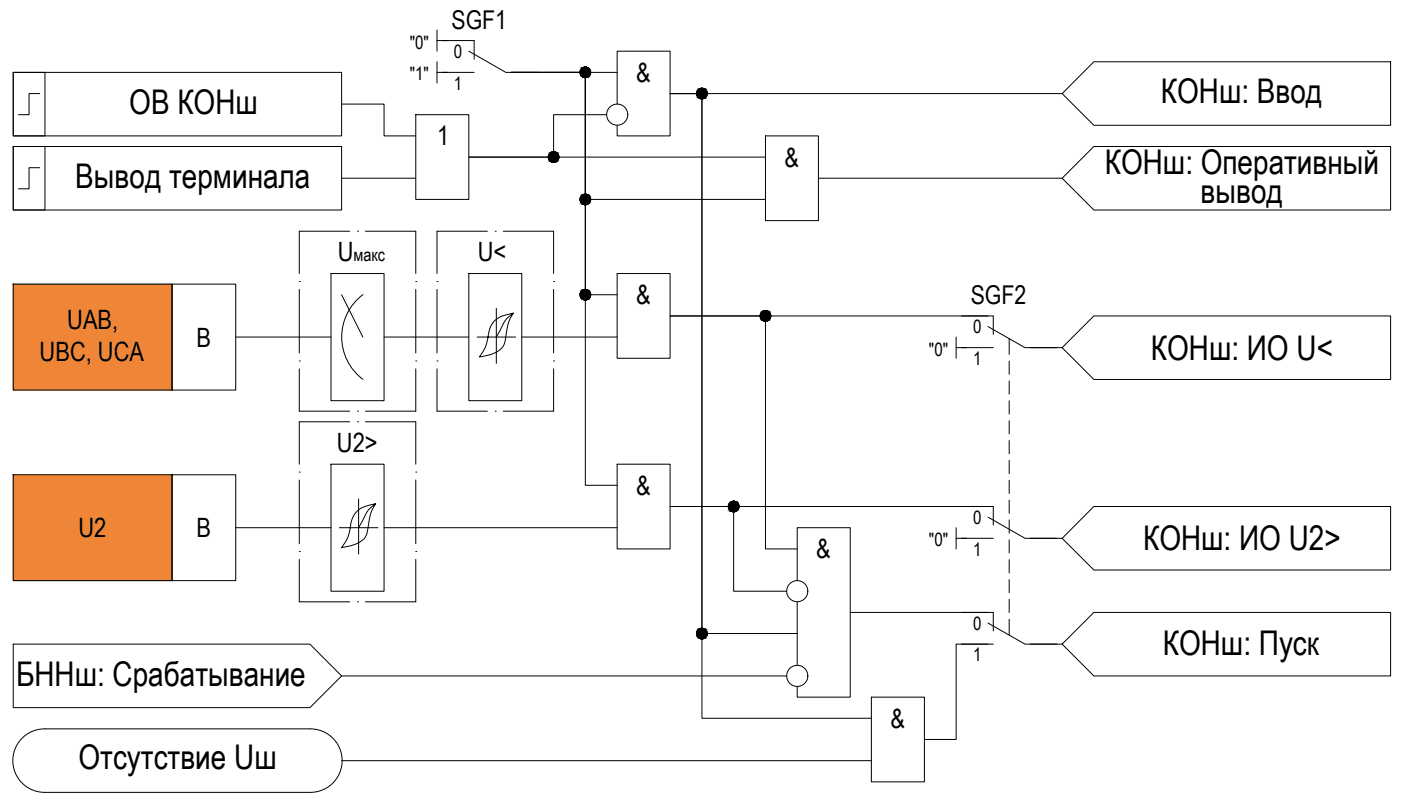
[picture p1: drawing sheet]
<svg xmlns="http://www.w3.org/2000/svg" width="548mm" height="315mm" viewBox="0 0 548 315" stroke-linecap="round" stroke-linejoin="round" font-family="sans-serif">
<g fill="none" stroke="#000" stroke-width=".39">
<path d="M170.9 11.7v8.3M172.9 15.9h12.5v7.3M5.2 28.3h12.4v24.9h-12.4zM5.2 28.3h128.4v24.9h-128.4zM15.5 36.6h-4.1v8.3h-4.2M170.9 24.2v8.3M172.9 28.3h12.5M183.3 20l14.5 8.3h12.4M262 36.6h153.3M427.7 24.2h116v24.8h-116l-12.4-12.4zM162.6 44.9h20.7v33.1h-20.7zM237.2 44.9h-20.7v16.6h-33.2"/>
<path d="M241.3 40.7v-20.7h20.7v33.2h-20.7v-4.2M299.3 53.2h20.7v33.1h-20.7zM415.3 69.7l12.4-12.4h116v24.9h-116zM136.7 90.5h-19.7v16.5M139.8 90.5h.1M142.9 90.5h19.7v16.5M190.6 90.5h-19.7v16.5M193.6 90.5h.1M196.8 90.5h19.7v16.5M117 110.2h.1M117 113.2v24.9M133.6 115.3l8.3 16.6"/>
<path d="M141.9 115.3a20.7 20.7 0 0 0 0 33.1M162.6 110.2h.1M162.6 113.2v24.9M170.9 110.2h.1M170.9 113.2v24.9M216.5 110.2h.1M216.5 113.2v24.9M241.3 107h20.7v33.2h-20.7zM194.1 120.6v21.6M194.1 131.9h7.5M200.7 122.5a20.6 20.6 0 0 0-3.1 10.6 7.6 7.6 0 0 1-6.7 5.9l-3.5 .7a17.9 17.9 0 0 0 3.9-10.3 8.4 8.4 0 0 1 7.4-6.4l2-.5-3.2 3-3.4 6.4h-7.5M262 123.6h126.4v7.3"/>
<path d="M373.9 131.9v8.3M375.9 136h12.5M386.3 127.8l14.5 8.2h12.4M415.3 136l12.4-12.4h116v24.9h-116zM117 141.2h.1M117 144.3v16.6h19.7M162.6 141.2h.1M162.6 144.3v16.6h-19.7M170.9 141.2h.1M170.9 144.3v16.6h19.7M216.5 141.2h.1M216.5 144.3v16.6h-19.7"/>
<path d="M136.7 165h-19.7v16.6M139.8 160.9h.1M139.8 165h.1M142.9 165h19.7v16.6M193.6 160.9h.1M117 184.7h.1M117 187.8v24.9M140.2 195.2v21.5M146.8 197.1a21.4 21.4 0 0 0-3.1 10.5 7.1 7.1 0 0 1-5.9 5.7l-4.2 .9a17.5 17.5 0 0 0 3.8-10.2 8.6 8.6 0 0 1 7.5-6.5l1.9-.4-3.2 3-3.4 6.4h-7.5M162.6 184.7h.1M162.6 187.8v24.9M241.3 181.6h20.7v33.2h-20.7z"/>
<path d="M375.9 198.2h12.5v7.2M427.7 198.2h116v24.8h-116l-12.4-12.4zM117 215.8h.1M117 218.9v16.6h19.7M140.2 206.5h7.6M162.6 215.8h.1M162.6 218.9v16.6h-19.7M373.9 206.5v8.3M375.9 210.6h12.5M386.3 202.3l14.5 8.3h12.4M139.8 235.5h.1M311.7 227.2v-20.7h20.8v66.3h-20.8v-4.2"/>
<path d="M311.7 235.5v24.8M332.5 239.6h55.9v7.2M427.7 239.6h116v24.9h-116l-12.4-12.5zM375.9 252h12.5M386.3 243.8l14.5 8.2h12.4M340.7 272.8h20.8v33.1h-20.8z"/>
<circle cx="228.9" cy="28.3" r="2.05"/>
<circle cx="274.5" cy="36.6" r="2.05"/>
<circle cx="241.3" cy="44.9" r="4.1"/>
<circle cx="216.5" cy="61.4" r="2.05"/>
<circle cx="228.9" cy="78" r="2.05"/>
<circle cx="228.9" cy="115.3" r="2.05"/>
<circle cx="299.3" cy="123.6" r="2.05"/>
<circle cx="286.9" cy="198.1" r="2.05"/>
<circle cx="274.5" cy="247.8" r="2.05"/>
<circle cx="311.7" cy="264.4" r="4.1"/>
</g>
<g fill="#000" stroke="#000" stroke-width=".39">
<path d="M228.4 30.3h1zM228.6 26.2h.5zM274 38.6h.9zM274.2 34.5h.5zM216.2 59.4h.5zM216 63.5h.9zM228.6 76h.5zM228.4 80.1h1zM228.4 117.3h1zM228.6 113.2h.5zM298.8 125.6h1zM299 121.5h.5z"/>
<path d="M286.6 196.1h.5zM286.4 200.2h1zM274 249.9h.9zM274.2 245.8h.5z"/>
<path d="M228.4 30.3l.7 .1zM228.6 30.4h.5z"/>
<path d="M228.6 26.2l.8 .1zM228.4 26.3h1z"/>
<path d="M228.4 26.3l1.1 .1zM228.2 26.4h1.3z"/>
<path d="M228.2 26.4h1.5zM228 26.4h1.7z"/>
<path d="M228.2 30.3h1.3zM228.2 30.3h1.2z"/>
<path d="M228 26.4l1.9 .1zM227.9 26.5h2z"/>
<path d="M228 30.2h1.7zM228 30.2l1.5 .1z"/>
<path d="M227.9 26.5l2.2 .1zM227.7 26.6h2.4z"/>
<path d="M227.9 30.1h2zM227.9 30.1l1.8 .1z"/>
<path d="M227.7 26.6l2.5 .2zM227.5 26.8h2.7z"/>
<path d="M227.7 30h2.4zM227.7 30l2.2 .1z"/>
<path d="M227.5 26.8l2.8 .1zM227.4 26.9h2.9z"/>
<path d="M227.5 29.9h2.7zM227.5 29.9l2.6 .1z"/>
<path d="M227.4 26.9l3.1 .1zM227.4 26.9l3.1 .1h-3.2z"/>
<path d="M227.4 29.8h2.9zM227.4 29.8l2.8 .1z"/>
<path d="M227.3 27l3.3 .2zM227.3 27l3.3 .2z"/>
<path d="M227.3 29.6h3.2zM227.3 29.6l3 .2z"/>
<path d="M227.1 27.2l3.6 .1zM227.1 27.2l3.6 .1z"/>
<path d="M227.1 29.4h3.5zM227.1 29.4l3.4 .2z"/>
<path d="M227 27.3l3.8 .3-.1-.3zM227 27.3l3.8 .3h-3.8z"/>
<path d="M227 29.3h3.7zM227 29.3l3.6 .1z"/>
<path d="M227 27.6l3.9 .1zM227 27.6l3.9 .1z"/>
<path d="M227 29.1h3.8zM227 29.1l3.7 .2z"/>
<path d="M226.9 27.7l4 .2v-.2zM226.9 27.7l4 .2h-4.1z"/>
<path d="M226.9 28.9h4zM226.9 28.9l3.9 .2z"/>
<path d="M226.8 27.9l4.1 .2zM226.8 27.9l4.1 .2z"/>
<path d="M226.8 28.7l4.1 .2v-.2zM226.8 28.7l4.1 .2h-4z"/>
<path d="M226.8 28.1l4.1 .2v-.2zM226.8 28.1l4.1 .2h-4.1z"/>
<path d="M226.8 28.3l4.1 .2zM226.8 28.3l4.1 .2z"/>
<path d="M226.8 28.5l4.1 .2v-.2zM226.8 28.5l4.1 .2h-4.1z"/>
<path d="M274 38.6h.7zM274.2 38.6h.5z"/>
<path d="M274.2 34.5l.7 .1zM274 34.6h.9z"/>
<path d="M274 34.6h1.1zM273.8 34.6h1.3z"/>
<path d="M273.8 34.6l1.5 .1zM273.6 34.7h1.7z"/>
<path d="M273.8 38.6h1.3zM273.8 38.6h1.1z"/>
<path d="M273.6 34.7l1.9 .1zM273.4 34.8h2.1z"/>
<path d="M273.6 38.5h1.7zM273.6 38.5l1.5 .1z"/>
<path d="M273.4 34.8l2.2 .1zM273.3 34.9h2.3z"/>
<path d="M273.4 38.4h2.1zM273.4 38.4l1.9 .1z"/>
<path d="M273.3 34.9l2.5 .2zM273.1 35.1h2.7z"/>
<path d="M273.3 38.3h2.3zM273.3 38.3l2.2 .1z"/>
<path d="M273.1 35.1l2.8 .1zM272.9 35.2h3z"/>
<path d="M273.1 38.2h2.7zM273.1 38.2l2.5 .1z"/>
<path d="M272.9 35.2l3.2 .1zM272.9 35.2l3.2 .1z"/>
<path d="M272.9 38h3zM272.9 38l2.9 .2z"/>
<path d="M272.8 35.3l3.4 .2zM272.8 35.3l3.4 .2z"/>
<path d="M272.8 37.9h3.3zM272.8 37.9l3.1 .1z"/>
<path d="M272.7 35.5l3.6 .1zM272.7 35.5l3.6 .1h-3.7z"/>
<path d="M272.7 37.7h3.5zM272.7 37.7l3.4 .2z"/>
<path d="M272.6 35.6l3.8 .2zM272.6 35.6l3.8 .2z"/>
<path d="M272.6 37.5h3.7zM272.6 37.5l3.6 .2z"/>
<path d="M272.5 35.8l3.9 .2v-.2zM272.5 35.8l3.9 .2h-3.9z"/>
<path d="M272.5 37.4h3.9zM272.5 37.4l3.8 .1z"/>
<path d="M272.5 36l4 .2zM272.5 36l4 .2z"/>
<path d="M272.5 37.2l3.9 .2v-.2zM272.5 37.2l3.9 .2h-3.9z"/>
<path d="M272.4 36.2l4.1 .2v-.2zM272.4 36.2l4.1 .2h-4.1z"/>
<path d="M272.4 36.4l4.1 .2v-.2zM272.4 36.4l4.1 .2h-4.1z"/>
<path d="M272.4 36.8l4.1 .2v-.2zM272.4 36.8l4.1 .2h-4.1z"/>
<path d="M272.4 37h4.1zM272.4 37l4 .2z"/>
<path d="M272.4 36.6h4.1zM272.4 36.6l4.1 .2z"/>
<path d="M216.2 59.4h.7zM216 59.4h.9z"/>
<path d="M216 59.4l1.1 .1zM215.7 59.5h1.4z"/>
<path d="M215.7 59.5l1.6 .1zM215.6 59.6h1.7z"/>
<path d="M215.6 59.6h1.9zM215.4 59.6h2.1z"/>
<path d="M215.4 59.6l2.2 .2zM215.2 59.8h2.4z"/>
<path d="M215.2 59.8l2.6 .1zM215.1 59.9h2.7z"/>
<path d="M215.1 59.9l2.8 .1zM215.1 59.9l2.8 .1z"/>
<path d="M216 63.5h.7zM216.2 63.5h.5z"/>
<path d="M215.7 63.4h1.4zM215.7 63.4l1.2 .1z"/>
<path d="M215.6 63.3h1.7zM215.6 63.3l1.5 .1z"/>
<path d="M215.4 63.2h2.1zM215.4 63.2l1.9 .1z"/>
<path d="M215.2 63.2h2.4zM215.2 63.2h2.3z"/>
<path d="M215.1 63h2.7zM215.1 63l2.5 .2z"/>
<path d="M214.9 60l3.2 .2zM214.8 60.2h3.3z"/>
<path d="M214.9 62.9h3zM214.9 62.9l2.9 .1z"/>
<path d="M214.8 60.2l3.4 .1zM214.8 60.2l3.4 .1z"/>
<path d="M214.8 62.7h3.3zM214.8 62.7l3.1 .2z"/>
<path d="M214.7 60.3l3.6 .2zM214.7 60.3l3.6 .2h-3.7z"/>
<path d="M214.7 62.6h3.5zM214.7 62.6l3.4 .1z"/>
<path d="M214.6 60.5l3.8 .2-.1-.2zM214.6 60.5l3.8 .2h-3.9z"/>
<path d="M214.6 62.4h3.7zM214.6 62.4l3.6 .2z"/>
<path d="M214.5 60.7l3.9 .2zM214.5 60.7l3.9 .2z"/>
<path d="M214.5 62.2h3.9zM214.5 62.2l3.8 .2z"/>
<path d="M214.5 60.9l4 .1zM214.5 60.9l4 .1z"/>
<path d="M214.5 62.1h3.9zM214.5 62.1l3.9 .1z"/>
<path d="M214.4 61l4.1 .3v-.3zM214.4 61l4.1 .3h-4.1z"/>
<path d="M214.4 61.3l4.1 .2v-.2zM214.4 61.3l4.1 .2h-4.1z"/>
<path d="M214.4 61.5l4.1 .1zM214.4 61.5l4.1 .1z"/>
<path d="M214.4 61.6l4.1 .2v-.2zM214.4 61.6l4.1 .2h-4.1z"/>
<path d="M214.4 61.8l4 .3 .1-.3zM214.4 61.8l4 .3h-3.9z"/>
<path d="M228.6 76h.8zM228.4 76h1z"/>
<path d="M228.4 76l1.1 .1zM228.2 76.1h1.3z"/>
<path d="M228.2 76.1l1.5 .1zM228 76.2h1.7z"/>
<path d="M228.2 80h1.3zM228.2 80l1.2 .1z"/>
<path d="M228 76.2h1.9zM227.9 76.2h2z"/>
<path d="M228 79.9h1.7zM228 79.9l1.5 .1z"/>
<path d="M227.9 76.2l2.2 .1zM227.7 76.3h2.4z"/>
<path d="M227.9 79.8h2zM227.9 79.8l1.8 .1z"/>
<path d="M227.7 76.3l2.5 .2zM227.5 76.5h2.7z"/>
<path d="M227.7 79.7h2.4zM227.7 79.7l2.2 .1z"/>
<path d="M227.5 76.5l2.8 .1zM227.5 76.5l2.8 .1z"/>
<path d="M227.5 79.6h2.7zM227.5 79.6l2.6 .1z"/>
<path d="M227.4 76.6l3.1 .1zM227.4 76.6l3.1 .1h-3.2z"/>
<path d="M227.4 79.5h2.9zM227.4 79.5l2.8 .1z"/>
<path d="M227.3 76.7l3.3 .2zM227.3 76.7l3.3 .2h-3.5z"/>
<path d="M227.3 79.3h3.2zM227.3 79.3l3 .2z"/>
<path d="M227.1 76.9l3.6 .2zM227.1 76.9l3.6 .2z"/>
<path d="M227.1 79.2h3.5zM227.1 79.2l3.4 .1z"/>
<path d="M227 77.1l3.8 .2zM227 77.1l3.8 .2z"/>
<path d="M227 79h3.7zM227 79l3.6 .2z"/>
<path d="M227 77.3l3.9 .1zM227 77.3l3.9 .1z"/>
<path d="M227 78.8l3.7 .2 .1-.2zM227 78.8l3.7 .2h-3.7z"/>
<path d="M226.9 77.4l4 .2v-.2zM226.9 77.4l4 .2h-4.1z"/>
<path d="M226.9 78.6h4zM226.9 78.6l3.9 .2z"/>
<path d="M226.8 77.6l4.1 .2v-.2zM226.8 77.6l4.1 .2h-4.1z"/>
<path d="M226.8 78.4l4.1 .2v-.2zM226.8 78.4l4.1 .2h-4z"/>
<path d="M226.8 77.8l4.1 .2zM226.8 77.8l4.1 .2z"/>
<path d="M226.8 78l4.1 .2v-.2zM226.8 78l4.1 .2h-4.1z"/>
<path d="M226.8 78.2h4.1zM226.8 78.2l4.1 .2z"/>
<path d="M228.4 80.1h.7zM228.6 80.1h.5z"/>
<path d="M228.4 117.3h.7zM228.6 117.3h.5z"/>
<path d="M228.6 113.2l.8 .1zM228.4 113.3h1z"/>
<path d="M228.4 113.3l1.1 .1zM228.2 113.4h1.3z"/>
<path d="M228.2 113.4h1.5zM228 113.4h1.7z"/>
<path d="M228.2 117.3h1.3zM228.2 117.3h1.2z"/>
<path d="M228 113.4l1.9 .1zM227.9 113.5h2z"/>
<path d="M228 117.2h1.7zM228 117.2l1.5 .1z"/>
<path d="M227.9 113.5l2.2 .1zM227.7 113.6h2.4z"/>
<path d="M227.9 117.1h2zM227.9 117.1l1.8 .1z"/>
<path d="M227.7 113.6l2.5 .1zM227.5 113.7h2.7z"/>
<path d="M227.7 117h2.4zM227.7 117l2.2 .1z"/>
<path d="M227.5 113.7l2.8 .2zM227.5 113.7l2.8 .2z"/>
<path d="M227.5 116.9h2.7zM227.5 116.9l2.6 .1z"/>
<path d="M227.4 113.9l3.1 .1zM227.4 113.9l3.1 .1h-3.2z"/>
<path d="M227.4 116.8h2.9zM227.4 116.8l2.8 .1z"/>
<path d="M227.3 114l3.3 .2zM227.3 114l3.3 .2z"/>
<path d="M227.3 116.6h3.2zM227.3 116.6l3 .2z"/>
<path d="M227.1 114.2l3.6 .1zM227.1 114.2l3.6 .1z"/>
<path d="M227.1 116.4h3.5zM227.1 116.4l3.4 .2z"/>
<path d="M227 114.3l3.8 .3-.1-.3zM227 114.3l3.8 .3h-3.8z"/>
<path d="M227 116.2h3.7zM227 116.2l3.6 .2z"/>
<path d="M227 114.6l3.9 .1zM227 114.6l3.9 .1z"/>
<path d="M227 116.1h3.8zM227 116.1l3.7 .1z"/>
<path d="M226.9 114.7l4 .2v-.2zM226.9 114.7l4 .2h-4.1z"/>
<path d="M226.9 115.9h4zM226.9 115.9l3.9 .2z"/>
<path d="M226.8 114.9l4.1 .2zM226.8 114.9l4.1 .2z"/>
<path d="M226.8 115.7l4.1 .2v-.2zM226.8 115.7l4.1 .2h-4z"/>
<path d="M226.8 115.1l4.1 .2v-.2zM226.8 115.1l4.1 .2h-4.1z"/>
<path d="M226.8 115.3l4.1 .2v-.2zM226.8 115.3l4.1 .2h-4.1z"/>
<path d="M226.8 115.5h4.1zM226.8 115.5l4.1 .2z"/>
<path d="M298.8 125.6h.7zM299 125.6h.5z"/>
<path d="M299 121.5l.8 .1zM298.8 121.6h1z"/>
<path d="M298.8 121.6h1.1zM298.6 121.6h1.3z"/>
<path d="M298.6 121.6l1.6 .1zM298.5 121.7h1.7z"/>
<path d="M298.6 125.6h1.3zM298.6 125.6h1.2z"/>
<path d="M298.5 121.7l1.8 .1zM298.3 121.8h2z"/>
<path d="M298.5 125.5h1.7zM298.5 125.5l1.4 .1z"/>
<path d="M298.3 121.8l2.2 .1zM298.3 121.8l2.2 .1z"/>
<path d="M298.3 125.4h2zM298.3 125.4l1.9 .1z"/>
<path d="M298.1 121.9l2.5 .1zM298 122h2.6z"/>
<path d="M298.1 125.3h2.4zM298.1 125.3l2.2 .1z"/>
<path d="M298 122l2.8 .2zM298 122l2.8 .2z"/>
<path d="M298 125.2h2.6zM298 125.2l2.5 .1z"/>
<path d="M297.8 122.2l3.1 .1zM297.7 122.3h3.2z"/>
<path d="M297.8 125h3zM297.8 125l2.8 .2z"/>
<path d="M297.7 122.3l3.3 .2zM297.7 122.3l3.3 .2z"/>
<path d="M297.7 124.9h3.2zM297.7 124.9l3.1 .1z"/>
<path d="M297.6 122.5l3.5 .1zM297.6 122.5l3.5 .1h-3.7z"/>
<path d="M297.6 124.7h3.4zM297.6 124.7l3.3 .2z"/>
<path d="M297.4 122.6l3.8 .2zM297.4 122.6l3.8 .2z"/>
<path d="M297.4 124.5h3.7zM297.4 124.5l3.6 .2z"/>
<path d="M297.4 122.8l3.9 .2-.1-.2zM297.4 122.8l3.9 .2h-4z"/>
<path d="M297.4 124.4h3.8zM297.4 124.4l3.7 .1z"/>
<path d="M297.3 123l4 .2zM297.3 123l4 .2z"/>
<path d="M297.3 124.2l3.9 .2 .1-.2zM297.3 124.2l3.9 .2h-3.8z"/>
<path d="M297.3 123.2l4 .2v-.2zM297.3 123.2l4 .2h-4.1z"/>
<path d="M297.2 123.4l4.2 .2-.1-.2zM297.2 123.4l4.2 .2h-4.2z"/>
<path d="M297.2 123.8l4.1 .2v-.2zM297.2 123.8l4.1 .2h-4z"/>
<path d="M297.3 124h4zM297.3 124l4 .2z"/>
<path d="M297.2 123.6h4.2zM297.2 123.6l4.1 .2z"/>
<path d="M286.6 196.1l.8 .1zM286.4 196.2h1z"/>
<path d="M286.4 196.2h1.1zM286.2 196.2h1.3z"/>
<path d="M286.2 196.2l1.5 .1zM286 196.3h1.7z"/>
<path d="M286 196.3l1.9 .1zM285.8 196.4h2.1z"/>
<path d="M285.8 196.4l2.3 .1zM285.7 196.5h2.4z"/>
<path d="M285.8 200h2.1zM285.8 200l1.9 .1z"/>
<path d="M285.7 196.5l2.5 .1zM285.5 196.6h2.7z"/>
<path d="M285.7 199.9h2.4zM285.7 199.9l2.2 .1z"/>
<path d="M285.5 196.6l2.9 .1zM285.5 196.6l2.9 .1z"/>
<path d="M285.5 199.7h2.7zM285.5 199.7l2.6 .2z"/>
<path d="M285.4 196.7l3.1 .2zM285.4 196.7l3.1 .2h-3.2z"/>
<path d="M285.4 199.6h3zM285.4 199.6l2.8 .1z"/>
<path d="M285.3 196.9l3.3 .2zM285.3 196.9l3.3 .2h-3.5z"/>
<path d="M285.3 199.4h3.2zM285.3 199.4l3.1 .2z"/>
<path d="M285.1 197.1l3.6 .1zM285.1 197.1l3.6 .1z"/>
<path d="M285.1 199.3h3.5zM285.1 199.3l3.4 .1z"/>
<path d="M285 197.2l3.8 .2zM285 197.2l3.8 .2z"/>
<path d="M285 199.1h3.7zM285 199.1l3.6 .2z"/>
<path d="M285 197.4l3.9 .2zM285 197.4l3.9 .2z"/>
<path d="M285 198.9l3.7 .2 .1-.2zM285 198.9l3.7 .2h-3.7z"/>
<path d="M284.9 197.6l4 .2v-.2zM284.9 197.6l4 .2h-4.1z"/>
<path d="M284.9 198.8h4zM284.9 198.8l3.9 .1z"/>
<path d="M284.8 197.8l4.1 .1zM284.8 197.8l4.1 .1z"/>
<path d="M284.8 198.5l4.1 .3v-.3zM284.8 198.5l4.1 .3h-4z"/>
<path d="M284.8 197.9l4.1 .3v-.3zM284.8 197.9l4.1 .3h-4.1z"/>
<path d="M284.8 198.2l4.1 .2v-.2zM284.8 198.2l4.1 .2h-4.1z"/>
<path d="M284.8 198.4h4.1zM284.8 198.4l4.1 .1z"/>
<path d="M286.4 200.2h.7zM286.6 200.2h.5z"/>
<path d="M286.2 200.1h1.3zM286.2 200.1l1.2 .1z"/>
<path d="M286 200.1h1.7zM286 200.1h1.5z"/>
<path d="M274 249.9h.7zM274.2 249.9h.5z"/>
<path d="M274.2 245.8l.7 .1zM274 245.9h.9z"/>
<path d="M274 245.9h1.1zM273.8 245.9h1.3z"/>
<path d="M273.8 245.9l1.5 .1zM273.6 246h1.7z"/>
<path d="M273.8 249.9h1.3zM273.8 249.9h1.1z"/>
<path d="M273.6 246l1.9 .1zM273.4 246.1h2.1z"/>
<path d="M273.6 249.8h1.7zM273.6 249.8l1.5 .1z"/>
<path d="M273.4 246.1l2.2 .1zM273.3 246.2h2.3z"/>
<path d="M273.4 249.7h2.1zM273.4 249.7l1.9 .1z"/>
<path d="M273.3 246.2l2.5 .1zM273.1 246.3h2.7z"/>
<path d="M273.3 249.6h2.3zM273.3 249.6l2.2 .1z"/>
<path d="M273.1 246.3l2.8 .2zM273.1 246.3l2.8 .2h-3z"/>
<path d="M273.1 249.4h2.7zM273.1 249.4l2.5 .2z"/>
<path d="M272.9 246.5l3.2 .1zM272.9 246.5l3.2 .1z"/>
<path d="M272.9 249.3h3zM272.9 249.3l2.9 .1z"/>
<path d="M272.8 246.6l3.4 .2zM272.8 246.6l3.4 .2z"/>
<path d="M272.8 249.2h3.3zM272.8 249.2l3.1 .1z"/>
<path d="M272.7 246.8l3.6 .1zM272.7 246.8l3.6 .1h-3.7z"/>
<path d="M272.7 249h3.5zM272.7 249l3.4 .2z"/>
<path d="M272.6 246.9l3.8 .2zM272.6 246.9l3.8 .2z"/>
<path d="M272.6 248.8h3.7zM272.6 248.8l3.6 .2z"/>
<path d="M272.5 247.1l3.9 .2v-.2zM272.5 247.1l3.9 .2h-3.9z"/>
<path d="M272.5 248.7h3.9zM272.5 248.7l3.8 .1z"/>
<path d="M272.5 247.3l4 .2zM272.5 247.3l4 .2z"/>
<path d="M272.5 248.5l3.9 .2v-.2zM272.5 248.5l3.9 .2h-3.9z"/>
<path d="M272.4 247.5l4.1 .2v-.2zM272.4 247.5l4.1 .2h-4.1z"/>
<path d="M272.4 247.7l4.1 .2zM272.4 247.7l4.1 .2z"/>
<path d="M272.4 248.1l4.1 .2v-.2zM272.4 248.1l4.1 .2h-4.1z"/>
<path d="M272.4 248.3h4.1zM272.4 248.3l4 .2z"/>
<path d="M272.4 247.9l4.1 .2v-.2zM272.4 247.9l4.1 .2h-4.1z"/>
</g>
<!-- layer: 0 -->
<g fill="#ef8637" stroke="#ef8637" stroke-width=".39">
<path d="M5.2 111.2l62.1 41.4v-41.4zM5.2 111.2l62.1 41.4h-62.1z"/>
<path d="M5.2 185.8l62.1 41.4v-41.4zM5.2 185.8l62.1 41.4h-62.1z"/>
</g>
<g fill="none" stroke="#000" stroke-width=".39">
<path d="M170.9 15.9h4.1M170.9 28.3h4.1M199.9 28.3h29v87h12.4M199.9 28.3h29v49.7h70.4M199.9 28.3h29v161.6h12.4M199.9 28.3h41.4M5.2 57.3h12.4v24.9h-12.4zM5.2 57.3h128.4v24.9h-128.4zM133.6 40.7h16.6v12.5h12.4M15.5 65.6h-4.1v8.3h-4.2M133.6 69.7h29M183.3 61.5h116"/>
<path d="M320 69.7h95.3M5.2 111.2h62.1v41.4h-62.1zM67.3 111.2h24.9v41.4h-24.9zM129.4 107h20.8v49.8h-20.8zM183.3 107h20.7v49.8h-20.7zM92.2 131.9h37.2M150.2 131.9h33.1M204 131.9h37.3M262 123.6h37.3v91.2h12.4M373.9 136h4.1M394.6 132.5v6.2M402.9 136h12.4"/>
<path d="M394.6 141.3v5.2M394.6 149.1v5.1M394.6 156.8v5.2M394.6 164.6v5.2M394.6 172.3v5.2M5.2 185.8h62.1v41.4h-62.1zM67.3 185.8h24.9v41.4h-24.9zM129.4 181.6h20.8v49.7h-20.8zM378 198.2h-116h24.9v33.1h20.7M394.6 180.1v5.2M394.6 187.9v5.2M394.6 195.7v5.1"/>
<path d="M92.2 206.5h37.2M150.2 206.5h91.1M373.9 210.6h4.1M394.6 203.4v5.2M394.6 211.2v5.2M394.6 218.9v5.3M402.9 210.6h12.4M394.6 226.7v5.2M394.6 234.5v5.1M5.2 252h116l12.4 12.5-12.4 12.4h-116zM311.7 247.9h-37.2v-211.3h-12.5h12.5v244.4h66.2M386.3 252h-12.4v37.3h-12.4"/>
<path d="M394.6 242.3v6.2M402.9 252h12.4M133.6 264.5h174M8.7 288.7a12.4 12.4 0 0 1 8.9-3.5h103.6a12.4 12.4 0 0 1 12.6 12.4 12.4 12.4 0 0 1-12.6 12.4h-103.6a12.4 12.4 0 0 1-11.6-7.6 12.4 12.4 0 0 1 2.7-13.7zM133.6 297.6h207.1"/>
<circle cx="311.7" cy="231.3" r="4.1"/>
</g>
<g font-size="13.3">
<text x="454" y="40.5">КОНш: Ввод</text>
<text x="50.6" y="44.8">ОВ КОНш</text>
<text x="432" y="68.2">КОНш: Оперативный</text>
<text x="29.4" y="73.7">Вывод терминала</text>
<text x="469.4" y="79.3">вывод</text>
<text x="450" y="140.8">КОНш: ИО U&lt;</text>
<text x="447" y="215.3">КОНш: ИО U2&gt;</text>
<text x="454.7" y="256.1">КОНш: Пуск</text>
<text x="6.3" y="268.6">БННш: Срабатывание</text>
<text x="30.7" y="301">Отсутствие Uш</text>
</g>
<g font-size="10.4">
<text x="248.7" y="32">&amp;</text>
<text x="170.9" y="56.9">1</text>
<text x="306.7" y="65.1">&amp;</text>
<text x="132" y="102.1">U</text>
<text x="186.8" y="102.1">U&lt;</text>
<text x="248.7" y="119">&amp;</text>
<text x="26.3" y="128.6">UAB,</text>
<text x="76.8" y="135.6">В</text>
<text x="15.5" y="141.1">UBC, UCA</text>
<text x="131.8" y="176.7">U2&gt;</text>
<text x="248.7" y="193.6">&amp;</text>
<text x="30.7" y="210.1">U2</text>
<text x="76.8" y="210.2">В</text>
<text x="319.2" y="218.4">&amp;</text>
<text x="348.2" y="284.7">&amp;</text>
</g>
<g font-size="10.1">
<text x="176.6" y="11.2">SGF1</text>
<text x="379.6" y="119">SGF2</text>
</g>
<g font-size="7.2">
<text x="160.2" y="19">&quot;0&quot;</text>
<text x="177.5" y="22.6">0</text>
<text x="160.2" y="31.5">&quot;1&quot;</text>
<text x="177.5" y="35.1">1</text>
<text x="380.5" y="130.3">0</text>
<text x="363.2" y="139.1">&quot;0&quot;</text>
<text x="380.5" y="142.7">1</text>
<text x="380.5" y="204.9">0</text>
<text x="363.2" y="213.7">&quot;0&quot;</text>
<text x="380.5" y="217.3">1</text>
<text x="380.5" y="246.3">0</text>
<text x="380.5" y="258.7">1</text>
</g>
<text font-size="6.9" x="138.2" y="102.1">макс</text>
</svg>
